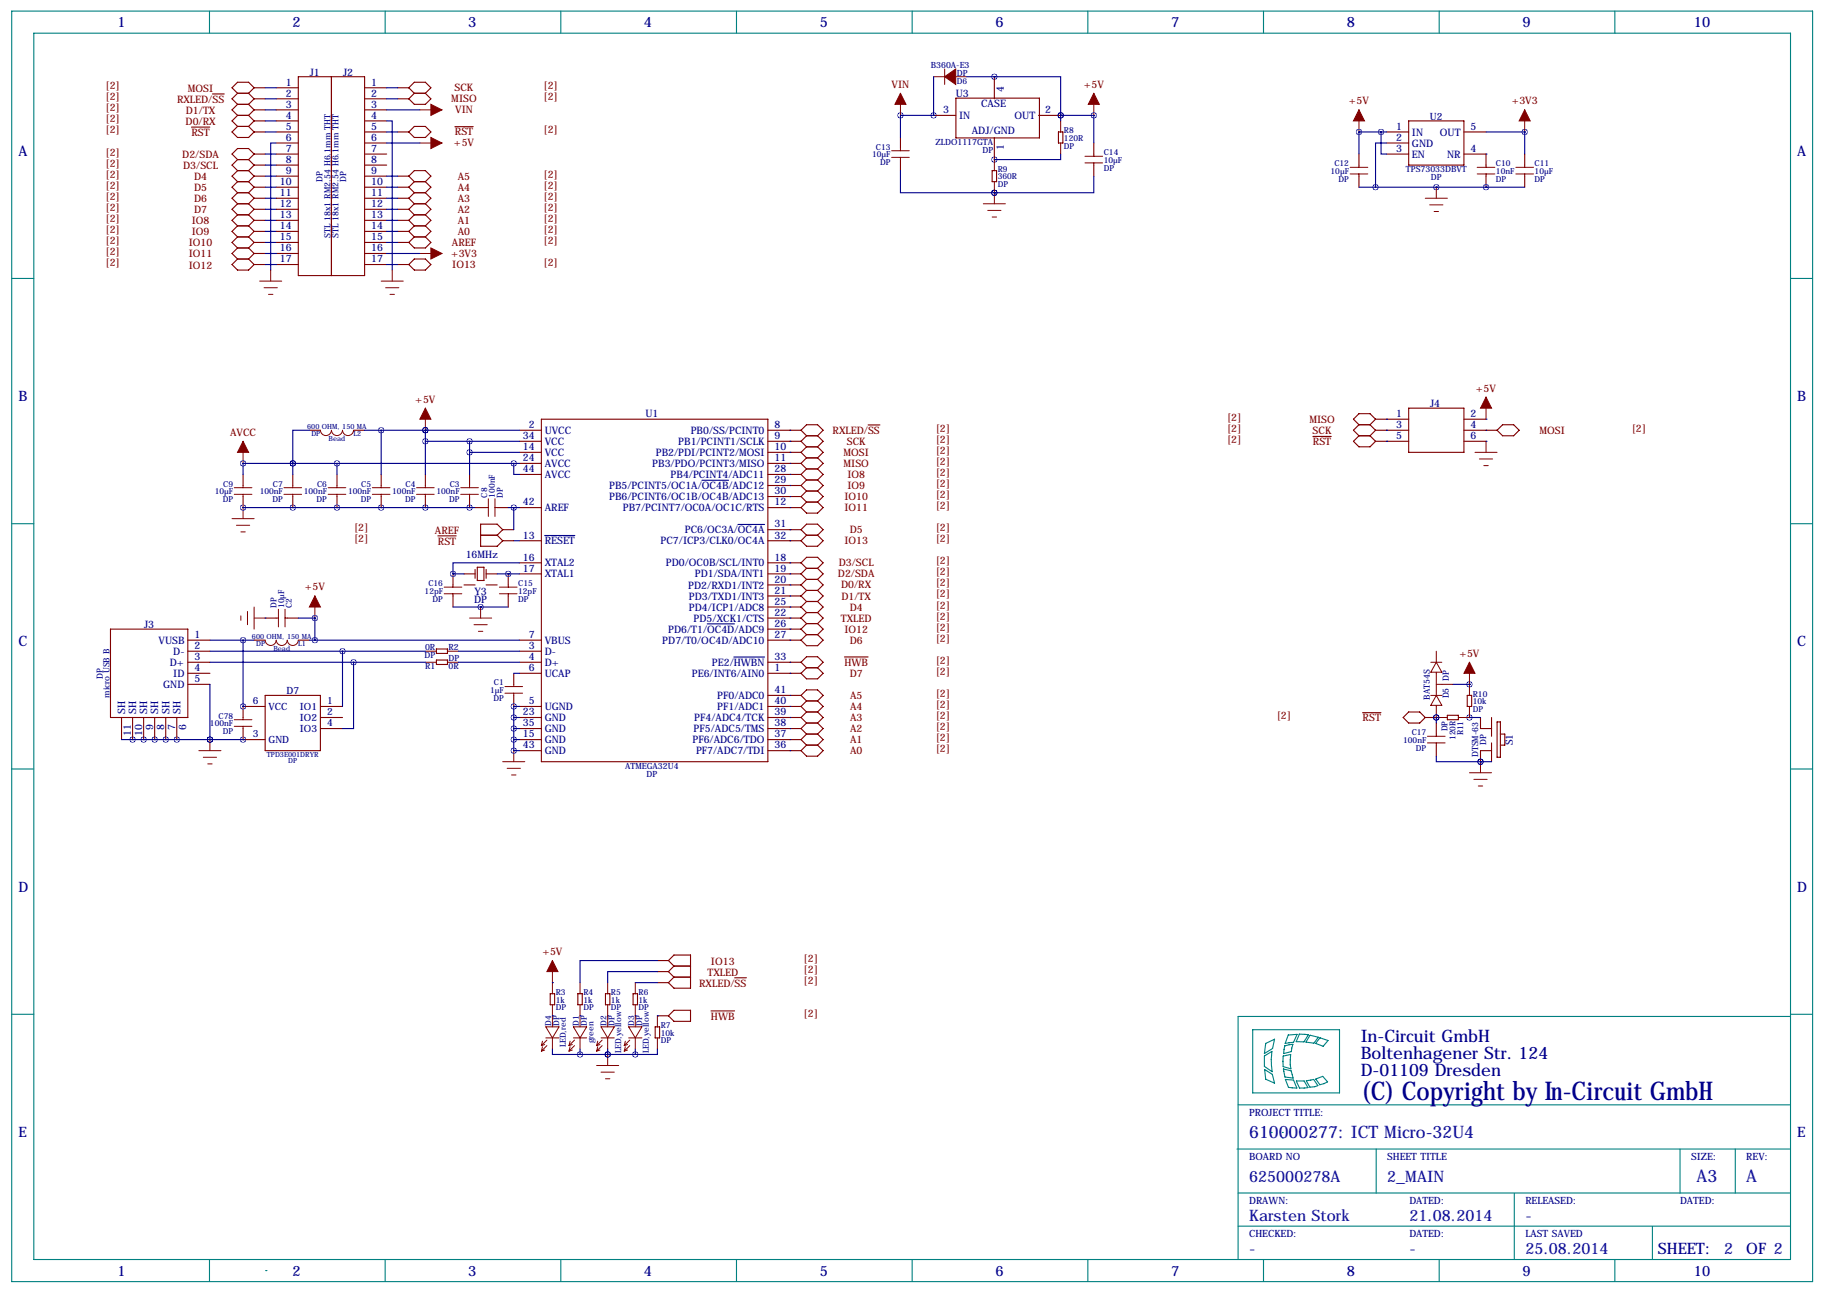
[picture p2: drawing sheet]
<svg xmlns="http://www.w3.org/2000/svg" width="419mm" height="297mm" viewBox="0 0 419 297" stroke-linecap="round" stroke-linejoin="round" font-family="sans-serif">
<g fill="none" stroke="#008080" stroke-width=".25">
<path d="M2.7 2.6h414v292.1h-414zM7.8 7.6h403.8v282h-403.8zM48.2 2.6v5M88.5 2.6v5M128.9 2.6v5M169.3 2.6v5M209.7 2.6v5M250.1 2.6v5M290.5 2.6v5M330.9 2.6v5M371.2 2.6v5M2.7 64h5.1"/>
<path d="M411.6 64h5.1M2.7 120.4h5.1M411.6 120.4h5.1M2.7 176.8h5.1M411.6 176.8h5.1M2.7 233.2h5.1M288 236.7h19.9v14.6h-19.9zM291 239.9l2-1-.4 2.2-1.9 1.1zM296.2 238l2-.2-.8 1.8-1.9 .3zM298.7 237.8l2.1 .1-1 1.6h-1.8zM301.2 238l1.9 .5-1 1.3-1.9-.2zM303.4 238.6l1.9 .6-1.1 1.3-1.7-.6z"/>
<path d="M411.6 233.7h-127v55.9M411.6 233.2h5.1M284.6 254h127M290.7 242.8l1.7-1.1-.1 1.9 .2 2.8-1.8-1.2zM290.7 245.9l1.8 1.1 .5 2-2-.9zM295 245.8h.1M295 242.8l1.7-.4-.1 2.4 .2 .9-1.8-.5zM295.1 245.8l1.7 .4 .5 1.7-1.9-.3zM295.4 240.4l1.8-.3-.3 1.7-1.8 .4zM295.5 248.2l1.9 .1 .7 1.9-1.9-.2zM298 248.5h1.8l.9 1.5-1.9 .2zM300.3 248.5l1.7-.3 1 1.4-1.9 .3z"/>
<path d="M302.5 248.1l1.6-.6 1.1 1.2-1.8 .7zM284.4 264.2h127.2M284.6 274.3h127M292.3 260.4h.1M294.8 260.4h.1M294.8 261.6h.1M316.4 264.2v10.1M348.1 274.3v15.3M386.2 264.2v10.1M398.9 264.2v10.1M48.2 289.6v5.1M61.1 292.1h.1"/>
<path d="M88.5 289.6v5.1M128.9 289.6v5.1M169.3 289.6v5.1M209.7 289.6v5.1M250.1 289.6v5.1M284.6 281.9h127M290.5 289.6v5.1M330.9 289.6v5.1M371.2 289.6v5.1M379.9 282v7.6"/>
</g>
<g fill="none" stroke="#800000" stroke-width=".25">
<path d="M68.6 17.6h15.2v45.8h-15.2zM76.2 17.6v45.8M228.6 17.6v5.1M44 29.2h4.2M48.8 21.6h2.8M54.6 26.5h2.5M54.6 39.2h2.5M54.6 21.4h2.5M54.6 21.4l-1.3 1.3 1.3 1.3M54.6 24h2.5M54.6 26.5l-1.3 1.3 1.3 1.3M54.6 24l-1.3 1.3 1.3 1.2"/>
<path d="M54.6 29.1h2.5M54.6 29.1l-1.3 1.2 1.3 1.3h2.5l1.3-1.3M54.6 36.7h2.5M54.6 36.7l-1.3 1.3 1.3 1.2M54.6 39.2l-1.3 1.3 1.3 1.3M57.1 21.4l1.3 1.3M57.1 26.5l1.3 1.3M57.1 24l1.3 1.3M57.1 29.1l1.3 1.2M57.1 36.7l1.3 1.3M57.1 39.2l1.3 1.3M58.4 20.2h2.6"/>
<path d="M58.4 22.7h2.6M58.4 25.3h2.6M58.4 27.8h2.6M58.4 30.3h2.6M58.4 35.4h2.6M58.4 38h2.6M58.4 22.7l-1.3 1.3M58.4 20.2l-1.3-1.3h-2.5l-1.3 1.3 1.3 1.2M58.4 20.2l-1.3 1.2M58.4 27.8l-1.3 1.3M58.4 25.3l-1.3 1.2M58.4 35.4l-1.3-1.3h-2.5l-1.3 1.3 1.3 1.3"/>
<path d="M58.4 38l-1.3 1.2M58.4 35.4l-1.3 1.3M63.5 20.2h5.1M63.5 22.7h5.1M63.5 25.3h5.1M63.5 27.8h5.1M63.5 30.3h5.1M63.5 32.9h5.1M63.5 35.4h5.1M63.5 38h5.1M83.8 20.2h5.1M83.8 22.7h5.1"/>
<path d="M83.8 25.3h5.1M83.8 27.8h5.1M83.8 30.3h5.1M83.8 32.9h5.1M83.8 35.4h5.1M83.8 38h5.1M91.4 20.2h2.6M91.4 22.7h2.6M91.4 30.3h2.6M94 20.2l1.2-1.3h2.6l1.3 1.3-1.3 1.2M94 30.3l1.2-1.2h2.6l1.3 1.2-1.3 1.3h-2.6zM94 20.2l1.2 1.2"/>
<path d="M95.2 21.4h2.6M95.2 21.4l-1.2 1.3M97.8 21.4l1.3 1.3-1.3 1.3h-2.6l-1.2-1.3M104.6 29.1h4.2M207 31.6v2.5M207 36.7v2.5M214.6 26.5h5.1M219.8 22.6h19.2v9.1h-19.2zM228.1 39.2h1v2.6h-1zM228.6 31.6v5.1M238.8 26.5h5M243.3 30.3h1v2.6h-1z"/>
<path d="M251.5 32.9v2.5M251.5 38v2.5M312.4 35.4v2.6M318.8 30.3h5M318.8 32.9h5M318.8 35.4h5M323.8 27.8h12.7v10.2h-12.7zM336.5 30.3h5.1M336.5 35.4h5.1v2.6M350.5 35.4v2.6M54.6 41.8h2.5M54.6 41.8l-1.3 1.2 1.3 1.3"/>
<path d="M54.6 44.3h2.5M54.6 46.8l-1.3 1.3 1.3 1.3M54.6 44.3l-1.3 1.3 1.3 1.2M54.6 46.8h2.5M54.6 49.4h2.5M54.6 51.9l-1.3 1.3 1.3 1.3M54.6 49.4l-1.3 1.3 1.3 1.2M54.6 51.9h2.5M54.6 54.5h2.5M54.6 57l-1.3 1.3 1.3 1.2M54.6 54.5l-1.3 1.2 1.3 1.3M54.6 57h2.5"/>
<path d="M54.6 59.5h2.5M54.6 59.5l-1.3 1.3 1.3 1.3h2.5l1.3-1.3M57.1 41.8l1.3 1.2M57.1 46.8l1.3 1.3M57.1 44.3l1.3 1.3M57.1 51.9l1.3 1.3M57.1 49.4l1.3 1.3M57.1 57l1.3 1.3M57.1 54.5l1.3 1.2M57.1 59.5l1.3 1.3M58.4 40.5h2.6M58.4 43h2.6"/>
<path d="M58.4 45.6h2.6M58.4 48.1h2.6M58.4 50.7h2.6M58.4 53.2h2.6M58.4 55.7h2.6M58.4 58.3h2.6M58.4 43l-1.3 1.3M58.4 40.5l-1.3 1.3M58.4 48.1l-1.3 1.3M58.4 45.6l-1.3 1.2M58.4 53.2l-1.3 1.3M58.4 50.7l-1.3 1.2"/>
<path d="M58.4 58.3l-1.3 1.2M58.4 55.7l-1.3 1.3M63.5 40.5h5.1M63.5 43h5.1M63.5 45.6h5.1M63.5 48.1h5.1M63.5 50.7h5.1M63.5 53.2h5.1M63.5 55.7h5.1M63.5 58.3h5.1M83.8 40.5h5.1M83.8 43h5.1"/>
<path d="M83.8 45.6h5.1M83.8 48.1h5.1M83.8 50.7h5.1M83.8 53.2h5.1M83.8 55.7h5.1M83.8 58.3h5.1M91.4 40.5h2.6M91.4 43h2.6M91.4 45.6h2.6M91.4 48.1h2.6M91.4 50.7h2.6M91.4 53.2h2.6"/>
<path d="M91.4 55.7h2.6M94 40.5l1.2-1.3h2.6l1.3 1.3-1.3 1.3M94 40.5l1.2 1.3M94 43l1.2 1.3M94 45.6l1.2 1.2M94 48.1l1.2 1.3M94 50.7l1.2 1.2M94 53.2l1.2 1.3M95.2 41.8h2.6M95.2 44.3h2.6M95.2 46.8h2.6M95.2 49.4h2.6"/>
<path d="M95.2 51.9h2.6M95.2 54.5h2.6M95.2 59.5h2.6l1.3 1.3-1.3 1.3h-2.6l-1.2-1.3zM95.2 44.3l-1.2 1.3M95.2 41.8l-1.2 1.2M95.2 46.8l-1.2 1.3M95.2 49.4l-1.2 1.3M95.2 51.9l-1.2 1.3M95.2 54.5l-1.2 1.2M97.8 54.5l1.3 1.2-1.3 1.3h-2.6l-1.2-1.3M97.8 44.3l1.3 1.3-1.3 1.2M97.8 41.8l1.3 1.2-1.3 1.3"/>
<path d="M97.8 46.8l1.3 1.3-1.3 1.3M97.8 49.4l1.3 1.3-1.3 1.2M97.8 51.9l1.3 1.3-1.3 1.3M312.4 40.5v2.5M341.6 40.5v2.5M350.5 40.5v2.5M58.4 60.8h2.6M63.5 60.8h5.1M83.8 60.8h5.1M91.4 60.8h2.6M71.1 98.9h2.6M81.3 98.9h2.5"/>
<path d="M119.4 98.9h5.1M124.5 96.4h52v78.7h-52zM176.5 98.9h7.6M184.1 98.9l1.3-1.3h2.6l1.2 1.3-1.2 1.3M184.1 98.9l1.3 1.3M199.6 97.7h2.7M312.4 97.6h2.6M312.4 97.6l-1.3 1.3 1.3 1.3M315 97.6l1.2 1.3M316.2 96.4h7.6M316.2 98.9h7.6M316.2 96.4l-1.2-1.3h-2.6l-1.3 1.3 1.3 1.2"/>
<path d="M316.2 96.4l-1.2 1.2M316.2 98.9l-1.2 1.3M323.8 93.8h12.7v10.2h-12.7zM336.5 96.4h5.1M336.5 98.9h7.7M345.4 97.6h2.6l1.2 1.3-1.2 1.3h-2.6l-1.2-1.3zM55.9 109.1v2.5M55.9 114.2v2.5M67.3 109.1v2.5M67.3 114.2v2.5M77.5 109.1v2.5M77.5 114.2v2.5"/>
<path d="M87.6 109.1v2.5M87.6 114.2v2.5M97.8 109.1v2.5M97.8 114.2v2.5M107.9 109.1v2.5M107.9 114.2v2.5M109.2 116.7h2.6M114.3 116.7h2.5M119.4 101.5h5.1M119.4 104h5.1M119.4 106.5h5.1M119.4 116.7h5.1"/>
<path d="M119.4 109.1h5.1M176.5 101.5h7.6M176.5 104h7.6M176.5 106.5h7.6M176.5 116.7h7.6M176.5 109.1h7.6M176.5 111.6h7.6M176.5 114.2h7.6M184.1 111.6l1.3 1.3M184.1 114.2l1.3 1.2M184.1 106.5l1.3 1.3M184.1 104l1.3 1.3"/>
<path d="M184.1 109.1l1.3 1.2M184.1 101.5l1.3 1.2M185.4 115.4l-1.3 1.3M185.4 115.4h2.6M185.4 112.9l-1.3 1.3M185.4 112.9h2.6M185.4 110.3l-1.3 1.3M185.4 110.3h2.6M185.4 107.8l-1.3 1.3M185.4 107.8h2.6M185.4 105.3l-1.3 1.2M185.4 105.3h2.6"/>
<path d="M185.4 102.7l-1.3 1.3M185.4 102.7h2.6M185.4 100.2l-1.3 1.3M185.4 100.2h2.6M188 110.3l1.2 1.3-1.2 1.3M188 115.4l1.2 1.3-1.2 1.3h-2.6l-1.3-1.3M188 107.8l1.2 1.3-1.2 1.2M188 112.9l1.2 1.3-1.2 1.2M188 105.3l1.2 1.2-1.2 1.3M188 102.7l1.2 1.3-1.2 1.3M188 100.2l1.2 1.3-1.2 1.2M301.8 100.3h4.2"/>
<path d="M312.4 100.2l-1.3 1.3 1.3 1.2h2.6l1.2-1.2M312.4 100.2h2.6M315 100.2l1.2 1.3M316.2 101.5h7.6M336.5 101.5h5.1M100.7 123.2h4.2M104.1 131.9v2.6M104.1 137v2.6M106.7 131.9h2.5M106.7 134.5h2.5M109.2 130.9v2.1M109.7 130.4h1.6v3.1h-1.6z"/>
<path d="M110.5 123h3.8M111.8 131.9h2.5M111.8 134.5h2.5M111.8 130.9v2.1M114.3 123l1.3 1.3M115.6 124.3h2.5M115.6 121.8h2.5M115.6 121.8l-1.3-1.3h-3.8v5.1h3.8l1.3-1.3M115.6 121.8l-1.3 1.2M116.8 131.9v2.6M116.8 137v2.6M119.4 124.3h5.1"/>
<path d="M119.4 129.4h5.1M119.4 131.9h5.1M176.5 124.3h7.6M176.5 129.4h7.6M176.5 131.9h7.6M176.5 134.5h7.6M176.5 137h7.6M176.5 139.6h7.6M176.5 121.8h7.6M184.1 121.8l1.3-1.3h2.6l1.2 1.3-1.2 1.2M184.1 129.4l1.3-1.3h2.6l1.2 1.3-1.2 1.3M184.1 121.8l1.3 1.2"/>
<path d="M184.1 129.4l1.3 1.3M184.1 131.9l1.3 1.3M184.1 134.5l1.3 1.2M184.1 137l1.3 1.3M184.1 139.6l1.3 1.2M185.4 123h2.6M185.4 123l-1.3 1.3M185.4 133.2l-1.3 1.3M185.4 130.7h2.6M185.4 130.7l-1.3 1.2M185.4 133.2h2.6M185.4 138.3l-1.3 1.3"/>
<path d="M185.4 135.7h2.6M185.4 135.7l-1.3 1.3M185.4 138.3h2.6M188 123l1.2 1.3-1.2 1.3h-2.6l-1.3-1.3M188 133.2l1.2 1.3-1.2 1.2M188 130.7l1.2 1.2-1.2 1.3M188 135.7l1.2 1.3-1.2 1.3M188 138.3l1.2 1.3-1.2 1.2M25.4 144.6h17.8v20.4h-17.8zM43.2 154.8h5.1M43.2 149.7h5.1M43.2 152.3h5.1"/>
<path d="M43.2 147.2h5.1M43.2 157.3h5.1M58.4 147.2h2.6M61 142.1h2.5M61 159.9h12.7v12.7h-12.7zM66 142.1h2.6M68.6 147.2h2.5M100.3 149.2h2.6v1h-2.6zM100.3 151.8h2.6v1h-2.6zM118.1 154.8v2.5M118.1 159.9v2.5M119.4 154.8h5.1"/>
<path d="M119.4 149.7h5.1M119.4 152.3h5.1M119.4 147.2h5.1M176.5 154.8h7.6M176.5 152.3h7.6M176.5 147.2h7.6M176.5 142.1h7.6M176.5 144.6h7.6M176.5 159.9h7.6M184.1 142.1l1.3 1.3M184.1 144.6l1.3 1.3M184.1 152.3l1.3-1.3h2.6l1.2 1.3-1.2 1.2"/>
<path d="M184.1 152.3l1.3 1.2M184.1 159.9l1.3-1.3h2.6l1.2 1.3-1.2 1.2M184.1 159.9l1.3 1.2M185.4 140.8l-1.3 1.3M185.4 143.4l-1.3 1.2M185.4 140.8h2.6M185.4 145.9l-1.3 1.3M185.4 143.4h2.6M185.4 145.9h2.6M185.4 153.5h2.6M185.4 153.5l-1.3 1.3M188 140.8l1.2 1.3-1.2 1.3"/>
<path d="M188 143.4l1.2 1.2-1.2 1.3M188 145.9l1.2 1.3-1.2 1.2h-2.6l-1.3-1.2M188 153.5l1.2 1.3-1.2 1.3h-2.6l-1.3-1.3M194.1 151h5.5M337.3 159.9h1v2.5h-1zM27.9 165v5M30.5 165v5M33 165v5M35.6 165v5M38.1 165v5M40.6 165v5M55.9 167.5v2.5h5.1"/>
<path d="M61 162.4h-5.1v2.6M73.7 162.4h5M73.7 165h5M73.7 167.5h5M119.4 162.4h5.1M119.4 170h5.1M119.4 165h5.1M119.4 167.5h5.1M119.4 172.6h5.1M176.5 162.4h7.6M176.5 170h7.6M176.5 165h7.6"/>
<path d="M176.5 167.5h7.6M176.5 172.6h7.6M184.1 162.4l1.3 1.3M184.1 165l1.3 1.2M184.1 167.5l1.3 1.3M184.1 170l1.3 1.3M185.4 171.3h2.6M185.4 168.8h2.6M185.4 163.7l-1.3 1.3M185.4 161.1h2.6M185.4 161.1l-1.3 1.3M185.4 166.2l-1.3 1.3"/>
<path d="M185.4 163.7h2.6M185.4 168.8l-1.3 1.2M185.4 166.2h2.6M185.4 171.3l-1.3 1.3M188 163.7l1.2 1.3-1.2 1.2M188 161.1l1.2 1.3-1.2 1.3M188 166.2l1.2 1.3-1.2 1.3M188 168.8l1.2 1.2-1.2 1.3M188 171.3l1.2 1.3-1.2 1.2h-2.6l-1.3-1.2M313.3 163.8h4.2M323.8 163.7h2.6l1.3 1.3-1.3 1.2h-2.6l-1.2-1.2zM327.7 165h2.5"/>
<path d="M330.2 166.2v2.6M330.2 171.3v2.5M332.7 164.5h2.6v1h-2.6zM340.4 165v2.5h2.5M342.9 172.6h-2.5v2.5M342.9 165v4.3M342.9 170.8v4.3M344.2 166h.7v8.1h-.7zM344.9 168.8h1v2.5h-1M126.5 228.5h1v2.5h-1zM132.8 228.5h1.1v2.5h-1.1zM139.2 228.5h1v2.5h-1z"/>
<path d="M145.5 228.5h1.1v2.5h-1.1zM150.6 236.1h1v2.5h-1zM151.1 233.5h2.6M151.1 225.9h2.6M151.1 223.4h2.6M151.1 220.8h2.6M153.7 220.8l1.2-1.2h3.8v7.6h-3.8l-1.2-1.3M153.7 223.4l1.2 1.2M153.7 220.8l1.2 1.3M154.9 232.3h3.8v2.5h-3.8l-1.2-1.3zM154.9 224.6l-1.2 1.3M154.9 224.6h3.8"/>
<path d="M154.9 222.1l-1.2 1.3M154.9 222.1h3.8M163.5 232.4h5.4M168.9 224.8h2.7"/>
</g>
<g fill="none" stroke="#000080" stroke-width=".25">
<path d="M214.6 17.6v8.9M222.2 17.6h6.4M228.6 17.6h.1M228.6 17.6h15.2v8.9M61 20.2h2.5M61 22.7h2.5M61 25.3h2.5M61 27.8h2.5M61 30.3h2.5M61 35.4h2.5M61 38h2.5M63.5 32.9h-1.3v29.2"/>
<path d="M88.9 27.8h1.3v34.3M88.9 20.2h2.5M88.9 22.7h2.5M88.9 25.3h7.6M88.9 30.3h2.5M88.9 32.9h7.6M207 26.5h.1M207 39.2v5.1h21.6M207 26.5v5.1M207 26.5h7.6M214.6 26.5h.1M228.6 36.7h.1"/>
<path d="M243.8 35.4v1.3h-15.2M243.8 26.5h.1M243.8 26.5v1.3M243.8 26.5h7.7M251.5 26.5h.1M251.5 26.5v6.4M312.4 30.3h.1M312.4 30.3h6.4M312.4 30.3v5.1M317.5 30.3v5.1h1.3M318.8 32.9h-2.6v10.1M341.6 35.4h.1"/>
<path d="M341.6 30.3h8.9M350.5 30.3h.1M350.5 30.3v5.1M61 40.5h2.5M61 43h2.5M61 45.6h2.5M61 48.1h2.5M61 50.7h2.5M61 53.2h2.5M61 55.7h2.5M61 58.3h2.5M88.9 40.5h2.5"/>
<path d="M88.9 43h2.5M88.9 45.6h2.5M88.9 48.1h2.5M88.9 50.7h2.5M88.9 53.2h2.5M88.9 55.7h2.5M88.9 58.3h7.6M228.6 44.3h.1M251.5 40.5v3.8h-22.9M312.4 43h38.1M330.2 43h.1M341.6 43h.1"/>
<path d="M61 60.8h2.5M88.9 60.8h2.5M71.1 98.9h-3.8v7.6M83.8 98.9h35.6M87.6 98.9v10.2M97.8 98.9h.1M97.8 98.9v10.2M181.6 98.9h.1M318.8 96.4h.1M318.8 98.9h.1M341.6 96.4h.1M341.6 98.9h.1"/>
<path d="M55.9 116.7h.1M55.9 106.5h.1M55.9 106.5v2.6M55.9 106.5h63.5M55.9 116.7h53.3M67.3 116.7h.1M67.3 106.5h.1M67.3 106.5v2.6M77.5 116.7h.1M77.5 106.5v2.6M87.6 116.7h.1M97.8 116.7h.1"/>
<path d="M97.8 101.5h21.6M107.9 116.7h.1M107.9 104h11.5M107.9 101.5v7.6M116.8 116.7h2.6M118.1 106.5v2.6h1.3M118.1 116.7v5.1M161.4 110.4h6.1M181.6 116.7h.1M181.6 114.2h.1M181.6 111.6h.1M181.6 109.1h.1"/>
<path d="M181.6 106.5h.1M181.6 104h.1M181.6 101.5h.1M318.8 101.5h.1M341.6 101.5h.1M104.1 131.9h.1M104.1 131.9h2.6M104.1 139.6h12.7M110.5 139.6h.1M114.3 131.9h5.1M116.8 131.9h.1M118.1 124.3h1.3"/>
<path d="M119.4 129.4h-15.3v2.5M125.2 123.1h6.9M169.7 120.6h6.1M181.6 124.3h.1M181.6 121.8h.1M181.6 129.4h.1M181.6 131.9h.1M181.6 134.5h.1M181.6 137h.1M181.6 139.6h.1M48.3 152.3h49.5M48.3 149.7h49.5"/>
<path d="M48.3 147.2h10.1M48.3 157.3v12.7M55.9 147.2v15.2M61 142.1h.1M68.6 142.1h3.8M71.1 147.2h48.3M72.4 142.1h.1M72.4 142.1v5.1M78.7 149.7v12.7M81.3 152.3v15.2h-2.6M105.4 152.3h14M105.4 149.7h14"/>
<path d="M118.1 154.8h1.3M162.6 143.4h6.2M168.7 151.1h7.1M181.6 142.1h.1M181.6 144.6h.1M181.6 147.2h.1M181.6 152.3h.1M181.6 154.8h.1M181.6 159.9h.1M334 157.3h3.8M337.8 157.3h.1M27.9 170h28"/>
<path d="M30.5 170h.1M33 170h.1M35.6 170h.1M38.1 170h.1M40.6 170h.1M48.3 170h.1M55.9 170h.1M55.9 162.4h.1M118.1 172.6h.1M118.1 162.4h.1M118.1 162.4h1.3M118.1 165h1.3"/>
<path d="M118.1 162.4v10.2M118.1 167.5h1.3M118.1 170h1.3M118.1 172.6h1.3M181.6 162.4h.1M181.6 165h.1M181.6 167.5h.1M181.6 170h.1M181.6 172.6h.1M330.2 165h.1M330.2 173.8v1.3h10.2M330.2 165v1.2"/>
<path d="M337.8 165h.1M337.8 165h2.6M340.4 175.1h.1M340.4 175.1h2.5M127 233.5h.1M127 225.9h.1M133.3 233.5h.1M139.7 233.5h.1M146 233.5h.1M146 225.9h5.1M151.1 233.5h.1M151.1 223.4h-11.4v2.5"/>
<path d="M151.1 220.8h-17.8v5.1M127 241.2v1.2h6.3M133.3 241.2v1.2M133.3 242.4h12.7M139.7 242.4h.1M139.7 241.2v1.2M146 241.2v1.2M151.1 241.2v1.2h-5.1"/>
</g>
<g fill="none" stroke="#800000" stroke-width=".23">
<path d="M214.6 17.6h2.6M217.2 15.9v3.5M219.7 17.6h2.5M96.5 25.3h5.1M96.5 32.9h5.1M205 34.7h4M205 36.2h4M207 21.4v5.1M207 34.1v.6M207 36.2v.5M228.6 36.7v2.5M243.8 27.8v2.5"/>
<path d="M243.8 32.9v2.5M249.4 35.9h4.1M249.4 37.5h4.1M251.5 21.4v5.1M251.5 35.4v.5M251.5 37.5v.5M310.4 38.5h4.1M310.4 40h4.1M312.4 25.3v5M312.4 38v.5M312.4 40v.5M339.6 38.5h4.1"/>
<path d="M339.6 40h4.1M341.6 38v.5M341.6 40v.5M348.5 38.5h4.1M348.5 40h4.1M350.5 25.3v5M350.5 38v.5M350.5 40v.5M96.5 58.3h5.1M226.1 46.8h5M227.1 48.4h3M228.1 49.9h1"/>
<path d="M228.6 41.8v5M327.7 45.6h5M328.7 47.1h3M329.7 48.6h1M330.2 43v2.6M59.7 64.6h5.1M60.7 66.2h3.1M61.7 67.7h1M62.2 62.1v2.5M87.6 64.6h5.1M88.6 66.2h3.1M89.7 67.7h1"/>
<path d="M90.2 62.1v2.5M73.7 98.9a1.27 1.27 0 0 0 1.2 1.2 1.27 1.27 0 0 0 1.3-1.2 1.27 1.27 0 0 0 1.3 1.2 1.27 1.27 0 0 0 1.2-1.2 1.27 1.27 0 0 0 1.3 1.2 1.27 1.27 0 0 0 1.3-1.2M97.8 93.8v5.1M341.6 91.3v5.1M53.3 119.2h5.1M53.8 112.1h4.1M53.8 113.7h4.1M55.9 101.5v5M55.9 111.6v.5M55.9 113.7v.5M55.9 116.7v2.5M65.3 112.1h4"/>
<path d="M65.3 113.7h4M67.3 111.6v.5M67.3 113.7v.5M75.4 112.1h4.1M75.4 113.7h4.1M77.5 111.6v.5M77.5 113.7v.5M85.6 112.1h4.1M85.6 113.7h4.1M87.6 111.6v.5M87.6 113.7v.5M95.8 112.1h4"/>
<path d="M95.8 113.7h4M97.8 111.6v.5M97.8 113.7v.5M105.9 112.1h4.1M105.9 113.7h4.1M107.9 111.6v.5M107.9 113.7v.5M111.8 116.7h.5M112.3 114.7v4M113.8 116.7h.5M113.8 114.7v4M339.1 104h5.1"/>
<path d="M340.1 105.5h3.1M341.1 107h1M341.6 101.5v2.5M54.4 120.8h3M55.4 122.3h1M58.4 139.6v5M72.4 137v5.1M102.1 135h4.1M102.1 136.5h4.1M104.1 134.5v.5M104.1 136.5v.5M110.5 139.6v2.5"/>
<path d="M114.8 135h4.1M114.8 136.5h4.1M116.8 134.5v.5M116.8 136.5v.5M55.4 141.6v1M56.9 140.6v3M58.4 142.1h2.6M61 147.2a1.27 1.27 0 0 0 1.2 1.2 1.27 1.27 0 0 0 1.3-1.2 1.27 1.27 0 0 0 1.3 1.2 1.27 1.27 0 0 0 1.2-1.2 1.27 1.27 0 0 0 1.3 1.2 1.27 1.27 0 0 0 1.3-1.2M63.5 142.1h.5M64 140.1v4M65.5 142.1h.5M65.5 140.1v4"/>
<path d="M97.8 152.3h2.5M97.8 149.7h2.5M102.9 152.3h2.5M102.9 149.7h2.5M107.9 142.1h5.1M109 143.6h3M110 145.1h1M116.1 157.8h4M116.1 159.4h4M118.1 157.3v.5M118.1 159.4v.5M328.9 152.3h2.6"/>
<path d="M328.9 159.9h2.6M330.2 152.3l1.3 2.2h-2.6zM330.2 159.9l1.3 2.3h-2.6zM330.2 149.7v2.6M330.2 154.5v5.4M330.2 157.3h3.8M337.8 152.3v7.6M45.7 172.6h5.1M46.7 174.1h3.1M47.8 175.6h1M48.3 170v2.6M53.8 165.5h4.1"/>
<path d="M53.8 167h4.1M55.9 165v.5M55.9 167v.5M115.6 175.1h5M116.6 176.6h3M117.6 178.2h1M118.1 172.6v2.5M328.2 169.3h4M328.2 170.8h4M330.2 162.2v2.8h2.5M330.2 168.8v.5M330.2 170.8v.5"/>
<path d="M337.8 162.4v2.6h-2.5M337.8 177.7h5.1M338.8 179.2h3.1M340.4 175.1v2.6M339.9 180.7h1M124.7 239.4l-.2 1M125.5 236.1h3l-1.5 2.5zM125.5 238.6h3M125.7 239.1l-1.2 1.3M127 220.8v7.7M127 231v5.1M127 238.6v2.6"/>
<path d="M131.1 239.4l-.3 1M131.8 236.1h3.1l-1.6 2.5zM131.8 238.6h3.1M132.1 239.1l-1.3 1.3M133.3 225.9v2.6M133.3 231v5.1M133.3 238.6v2.6M137.4 239.4l-.2 1M138.2 236.1h3l-1.5 2.5zM138.2 238.6h3M138.4 239.1l-1.2 1.3M139.7 225.9v2.6"/>
<path d="M139.7 231v5.1M139.7 238.6v2.6M143.8 239.4l-.3 1M144.5 236.1h3.1l-1.6 2.5zM144.5 238.6h3.1M144.8 239.1l-1.3 1.3M146 225.9v2.6M146 231v5.1M146 238.6v2.6M151.1 233.5v2.6M151.1 238.6v2.6M124.7 240.7l-.2 1"/>
<path d="M125.2 240.1l-.7 .3M125.2 241.4l-.7 .3M125.7 240.4l-1.2 1.3M131.1 240.7l-.3 1M131.6 240.1l-.8 .3M131.6 241.4l-.8 .3M132.1 240.4l-1.3 1.3M137.2 245h5M137.4 240.7l-.2 1M137.9 240.1l-.7 .3M137.9 241.4l-.7 .3M138.2 246.5h3"/>
<path d="M138.4 240.4l-1.2 1.3M139.2 248h1M139.7 242.4v2.6M143.8 240.7l-.3 1M144.3 240.1l-.8 .3M144.3 241.4l-.8 .3M144.8 240.4l-1.3 1.3"/>
</g>
<g fill="#800000" stroke="#800000" stroke-width=".23">
<path d="M217.2 17.6l2.5-1.7v3.5z"/>
<path d="M99.1 24l2.5 1.3-2.5 1.2z"/>
<path d="M99.1 31.6l2.5 1.3-2.5 1.2z"/>
<path d="M99.1 57l2.5 1.3-2.5 1.2z"/>
<path d="M97.8 93.8l1.3 2.6h-2.6z"/>
<path d="M72.4 137l1.3 2.6h-2.6z"/>
<path d="M341.6 91.3l1.3 2.5h-2.5z"/>
<path d="M127 220.8l1.3 2.6h-2.6z"/>
<path d="M312.4 25.3l1.3 2.5h-2.6z"/>
<path d="M350.5 25.3l1.3 2.5h-2.6z"/>
<path d="M207 21.4l1.3 2.6h-2.6z"/>
<path d="M251.5 21.4l1.2 2.6h-2.5z"/>
<path d="M337.8 152.3l1.3 2.5h-2.6z"/>
<path d="M55.9 101.5l1.2 2.5h-2.5z"/>
</g>
<path d="M118.1 165a.05 .05 0 0 0 .1 0 .05 .05 0 0 0-.1 0zM118.1 167.5a.05 .05 0 0 0 .1 0 .05 .05 0 0 0-.1 0zM118.1 170a.05 .05 0 0 0 .1 0 .05 .05 0 0 0-.1 0zM118.1 172.6a.05 .05 0 0 0 .1 0 .05 .05 0 0 0-.1 0zM55.8 170a.05 .05 0 0 0 .1 0 .05 .05 0 0 0-.1 0zM55.8 162.4a.05 .05 0 0 0 .1 0 .05 .05 0 0 0-.1 0zM55.8 147.2a.05 .05 0 0 0 .1 0 .05 .05 0 0 0-.1 0zM30.4 170a.05 .05 0 0 0 .1 0 .05 .05 0 0 0-.1 0zM33 170a.05 .05 0 0 0 .1 0 .05 .05 0 0 0-.1 0zM35.5 170a.05 .05 0 0 0 .1 0 .05 .05 0 0 0-.1 0zM40.6 170a.05 .05 0 0 0 .1 0 .05 .05 0 0 0-.1 0zM48.2 170a.05 .05 0 0 0 .1 0 .05 .05 0 0 0-.1 0zM118.1 162.4a.05 .05 0 0 0 .1 0 .05 .05 0 0 0-.1 0zM107.9 116.7a.05 .05 0 0 0 .1 0 .05 .05 0 0 0-.1 0zM97.7 116.7a.05 .05 0 0 0 .1 0 .05 .05 0 0 0-.1 0zM87.6 116.7a.05 .05 0 0 0 .1 0 .05 .05 0 0 0-.1 0zM77.4 116.7a.05 .05 0 0 0 .1 0 .05 .05 0 0 0-.1 0zM67.3 116.7a.05 .05 0 0 0 .1 0 .05 .05 0 0 0-.1 0zM55.8 116.7a.05 .05 0 0 0 .1 0 .05 .05 0 0 0-.1 0zM77.4 106.5a.05 .05 0 0 0 .1 0 .05 .05 0 0 0-.1 0zM67.3 106.5a.05 .05 0 0 0 .1 0 .05 .05 0 0 0-.1 0zM87.6 98.9a.05 .05 0 0 0 .1 0 .05 .05 0 0 0-.1 0zM67.3 106.5a.05 .05 0 0 0 .1 0 .05 .05 0 0 0-.1 0zM118.1 106.5a.05 .05 0 0 0 .1 0 .05 .05 0 0 0-.1 0zM118.1 116.7a.05 .05 0 0 0 .1 0 .05 .05 0 0 0-.1 0zM107.9 104a.05 .05 0 0 0 .1 0 .05 .05 0 0 0-.1 0zM107.9 101.5a.05 .05 0 0 0 .1 0 .05 .05 0 0 0-.1 0zM97.7 101.5a.05 .05 0 0 0 .1 0 .05 .05 0 0 0-.1 0zM97.7 98.9a.05 .05 0 0 0 .1 0 .05 .05 0 0 0-.1 0zM97.7 98.9a.05 .05 0 0 0 .1 0 .05 .05 0 0 0-.1 0zM48.2 170a.05 .05 0 0 0 .1 0 .05 .05 0 0 0-.1 0zM72.3 147.2a.05 .05 0 0 0 .1 0 .05 .05 0 0 0-.1 0zM72.3 142.1a.05 .05 0 0 0 .1 0 .05 .05 0 0 0-.1 0zM104.1 131.9a.05 .05 0 0 0 .1 0 .05 .05 0 0 0-.1 0zM116.8 131.9a.05 .05 0 0 0 .1 0 .05 .05 0 0 0-.1 0zM110.4 139.6a.05 .05 0 0 0 .1 0 .05 .05 0 0 0-.1 0zM133.3 242.4a.05 .05 0 0 0 .1 0 .05 .05 0 0 0-.1 0zM146 242.4a.05 .05 0 0 0 .1 0 .05 .05 0 0 0-.1 0zM312.4 30.3a.05 .05 0 0 0 .1 0 .05 .05 0 0 0-.1 0zM350.5 30.3a.05 .05 0 0 0 .1 0 .05 .05 0 0 0-.1 0zM341.6 43a.05 .05 0 0 0 .1 0 .05 .05 0 0 0-.1 0zM316.2 43a.05 .05 0 0 0 .1 0 .05 .05 0 0 0-.1 0zM243.8 26.5a.05 .05 0 0 0 .1 0 .05 .05 0 0 0-.1 0zM207 26.5a.05 .05 0 0 0 .1 0 .05 .05 0 0 0-.1 0zM243.8 26.5a.05 .05 0 0 0 .1 0 .05 .05 0 0 0-.1 0zM251.4 26.5a.05 .05 0 0 0 .1 0 .05 .05 0 0 0-.1 0zM340.3 175.1a.05 .05 0 0 0 .1 0 .05 .05 0 0 0-.1 0zM337.8 165a.05 .05 0 0 0 .1 0 .05 .05 0 0 0-.1 0zM340.3 175.1a.05 .05 0 0 0 .1 0 .05 .05 0 0 0-.1 0zM337.8 157.3a.05 .05 0 0 0 .1 0 .05 .05 0 0 0-.1 0zM214.6 26.5a.05 .05 0 0 0 .1 0 .05 .05 0 0 0-.1 0zM78.7 149.7a.05 .05 0 0 0 .1 0 .05 .05 0 0 0-.1 0zM81.2 152.3a.05 .05 0 0 0 .1 0 .05 .05 0 0 0-.1 0zM55.8 106.5a.05 .05 0 0 0 .1 0 .05 .05 0 0 0-.1 0z" fill="#000080" stroke="#000080" stroke-width="1.3"/>
<text font-size="5.9" fill="#000080" x="313.1" y="253">(C) Copyright by In-Circuit GmbH</text>
<g font-size="4" fill="#000080">
<text x="312.8" y="239.7">In-Circuit GmbH</text>
<text x="312.8" y="243.5">Boltenhagener Str. 124</text>
<text x="312.8" y="247.3">D-01109 Dresden</text>
</g>
<g font-size="4" fill="#00f">
<text x="287.2" y="261.6">610000277: ICT Micro-32U4</text>
<text x="390" y="271.8">A3</text>
<text x="401.5" y="271.8">A</text>
</g>
<g font-size="3.6" fill="#00f">
<text x="287.2" y="271.8">625000278A</text>
<text x="318.9" y="271.8">2_MAIN</text>
<text x="287.2" y="280.7">Karsten Stork</text>
<text x="324" y="280.7">21.08.2014</text>
<text x="350.7" y="280.7">-</text>
<text x="287.2" y="288.3">-</text>
<text x="324" y="288.3">-</text>
<text x="350.7" y="288.3">25.08.2014</text>
<text x="396.4" y="288.3">2</text>
</g>
<g font-size="3.6" fill="#000080">
<text x="381.2" y="288.3">SHEET:</text>
<text x="401.5" y="288.3">OF 2</text>
</g>
<g font-size="3.3" fill="#000080">
<text x="27" y="6.2">1</text>
<text x="67.3" y="6.2">2</text>
<text x="107.7" y="6.2">3</text>
<text x="148.1" y="6.2">4</text>
<text x="188.4" y="6.2">5</text>
<text x="228.8" y="6.2">6</text>
<text x="269.2" y="6.2">7</text>
<text x="309.6" y="6.2">8</text>
<text x="350" y="6.2">9</text>
<text x="389.4" y="6.2">10</text>
<text x="4.2" y="35.8">A</text>
<text x="413.2" y="35.8">A</text>
<text x="4.2" y="92.2">B</text>
<text x="413.2" y="92.2">B</text>
<text x="4.2" y="148.6">C</text>
<text x="413.2" y="148.6">C</text>
<text x="4.2" y="205">D</text>
<text x="413.2" y="205">D</text>
<text x="4.2" y="261.4">E</text>
<text x="413.2" y="261.4">E</text>
<text x="27" y="293.3">1</text>
<text x="67.3" y="293.3">2</text>
<text x="107.7" y="293.3">3</text>
<text x="148.1" y="293.3">4</text>
<text x="188.4" y="293.3">5</text>
<text x="228.8" y="293.3">6</text>
<text x="269.2" y="293.3">7</text>
<text x="309.6" y="293.3">8</text>
<text x="350" y="293.3">9</text>
<text x="389.4" y="293.3">10</text>
</g>
<g font-size="2.4" fill="#000080">
<text x="71.2" y="17.4">J1</text>
<text x="78.9" y="17.4">J2</text>
<text x="65.7" y="19.7">1</text>
<text x="65.7" y="22.2">2</text>
<text x="85.3" y="19.7">1</text>
<text x="85.3" y="22.2">2</text>
<text x="219.7" y="22.2">U3</text>
<text x="230.8" y="21.2" transform="rotate(-90 230.8 21.2)">4</text>
<text x="65.7" y="24.8">3</text>
<text x="65.7" y="27.3">4</text>
<text x="65.7" y="29.8">5</text>
<text x="85.3" y="24.8">3</text>
<text x="85.3" y="27.3">4</text>
<text x="85.3" y="29.8">5</text>
<text x="216.8" y="26">3</text>
<text x="220.5" y="27.4">IN</text>
<text x="225.6" y="24.6">CASE</text>
<text x="233.2" y="27.4">OUT</text>
<text x="240.3" y="26">2</text>
<text x="321" y="29.8">1</text>
<text x="338.1" y="29.8">5</text>
<text x="65.7" y="32.4">6</text>
<text x="65.7" y="34.9">7</text>
<text x="85.3" y="32.4">6</text>
<text x="85.3" y="34.9">7</text>
<text x="223.4" y="30.8">ADJ/GND</text>
<text x="230.8" y="34.5" transform="rotate(-90 230.8 34.5)">1</text>
<text x="321" y="32.4">2</text>
<text x="321" y="34.9">3</text>
<text x="324.6" y="31.2">IN</text>
<text x="324.6" y="33.7">GND</text>
<text x="331" y="31.2">OUT</text>
<text x="338.1" y="34.9">4</text>
<text x="65.7" y="37.5">8</text>
<text x="65.7" y="40">9</text>
<text x="85.3" y="37.5">8</text>
<text x="85.3" y="40">9</text>
<text x="324.6" y="36.2">EN</text>
<text x="332.7" y="36.2">NR</text>
<text x="64.3" y="42.5">10</text>
<text x="64.3" y="45.1">11</text>
<text x="64.3" y="47.6">12</text>
<text x="85.3" y="42.5">10</text>
<text x="85.3" y="45.1">11</text>
<text x="85.3" y="47.6">12</text>
<text x="64.3" y="50.2">13</text>
<text x="64.3" y="52.7">14</text>
<text x="85.3" y="50.2">13</text>
<text x="85.3" y="52.7">14</text>
<text x="64.3" y="55.2">15</text>
<text x="64.3" y="57.8">16</text>
<text x="85.3" y="55.2">15</text>
<text x="85.3" y="57.8">16</text>
<text x="64.3" y="60.3">17</text>
<text x="85.3" y="60.3">17</text>
<text x="148.4" y="95.9">U1</text>
<text x="321" y="95.9">1</text>
<text x="328.8" y="93.6">J4</text>
<text x="338.1" y="95.9">2</text>
<text x="120.2" y="101">34</text>
<text x="121.6" y="98.4">2</text>
<text x="125.2" y="99.7">UVCC</text>
<text x="158.8" y="99.7">PB0/SS/PCINT0</text>
<text x="178.1" y="98.4">8</text>
<text x="178.1" y="101">9</text>
<text x="321" y="98.4">3</text>
<text x="321" y="101">5</text>
<text x="338.1" y="98.4">4</text>
<text x="338.1" y="101">6</text>
<text x="120.2" y="103.5">14</text>
<text x="120.2" y="106">24</text>
<text x="125.2" y="104.8">VCC</text>
<text x="125.2" y="107.4">AVCC</text>
<text x="125.2" y="102.3">VCC</text>
<text x="150" y="107.4">PB3/PDO/PCINT3/MISO</text>
<text x="150.8" y="104.8">PB2/PDI/PCINT2/MOSI</text>
<text x="155.9" y="102.3">PB1/PCINT1/SCLK</text>
<text x="178.1" y="103.5">10</text>
<text x="178.1" y="106">11</text>
<text x="120.2" y="108.6">44</text>
<text x="125.2" y="109.9">AVCC</text>
<text x="140" y="112.4">PB5/PCINT5/OC1A/OC4B/ADC12</text>
<text x="154.2" y="109.9">PB4/PCINT4/ADC11</text>
<text x="178.1" y="108.6">28</text>
<text x="178.1" y="111.1">29</text>
<text x="178.1" y="113.7">30</text>
<text x="120.2" y="116.2">42</text>
<text x="125.2" y="117.5">AREF</text>
<text x="140" y="115">PB6/PCINT6/OC1B/OC4B/ADC13</text>
<text x="143.2" y="117.5">PB7/PCINT7/OC0A/OC1C/RTS</text>
<text x="178.1" y="116.2">12</text>
<text x="120.2" y="123.8">13</text>
<text x="125.2" y="125.1">RESET</text>
<text x="151.9" y="125.1">PC7/ICP3/CLK0/OC4A</text>
<text x="157.4" y="122.6">PC6/OC3A/OC4A</text>
<text x="178.1" y="121.3">31</text>
<text x="178.1" y="123.8">32</text>
<text x="107.1" y="128.3">16MHz</text>
<text x="120.2" y="128.9">16</text>
<text x="120.2" y="131.4">17</text>
<text x="125.2" y="130.2">XTAL2</text>
<text x="153.1" y="130.2">PD0/OC0B/SCL/INT0</text>
<text x="178.1" y="128.9">18</text>
<text x="178.1" y="131.4">19</text>
<text x="109.1" y="136.8">Y3</text>
<text x="125.2" y="132.8">XTAL1</text>
<text x="158.2" y="135.3">PD2/RXD1/INT2</text>
<text x="158.4" y="137.8">PD3/TXD1/INT3</text>
<text x="159.7" y="132.8">PD1/SDA/INT1</text>
<text x="178.1" y="134">20</text>
<text x="178.1" y="136.5">21</text>
<text x="109" y="138.7">DP</text>
<text x="158.4" y="140.4">PD4/ICP1/ADC8</text>
<text x="159.5" y="142.9">PD5/XCK1/CTS</text>
<text x="178.1" y="141.6">22</text>
<text x="178.1" y="139.1">25</text>
<text x="33.1" y="144.4">J3</text>
<text x="36.4" y="148">VUSB</text>
<text x="44.7" y="146.7">1</text>
<text x="44.7" y="149.2">2</text>
<text x="121.6" y="149.2">3</text>
<text x="121.6" y="146.7">7</text>
<text x="125.2" y="148">VBUS</text>
<text x="152.3" y="148">PD7/T0/OC4D/ADC10</text>
<text x="153.6" y="145.5">PD6/T1/OC4D/ADC9</text>
<text x="178.1" y="144.1">26</text>
<text x="178.1" y="146.7">27</text>
<text x="39" y="153.1">D+</text>
<text x="39.8" y="150.5">D-</text>
<text x="39.8" y="155.6">ID</text>
<text x="44.7" y="151.8">3</text>
<text x="44.7" y="154.3">4</text>
<text x="121.6" y="151.8">4</text>
<text x="121.6" y="154.3">6</text>
<text x="125.2" y="150.5">D-</text>
<text x="125.2" y="153.1">D+</text>
<text x="125.2" y="155.6">UCAP</text>
<text x="159.1" y="155.6">PE6/INT6/AIN0</text>
<text x="163.7" y="153.1">PE2/HWBN</text>
<text x="178.1" y="154.3">1</text>
<text x="178.1" y="151.8">33</text>
<text x="37.5" y="158.2">GND</text>
<text x="44.7" y="156.8">5</text>
<text x="121.6" y="161.9">5</text>
<text x="164.9" y="160.7">PF0/ADC0</text>
<text x="178.1" y="161.9">40</text>
<text x="178.1" y="159.4">41</text>
<text x="28.8" y="164.2" transform="rotate(-90 28.8 164.2)">SH</text>
<text x="31.3" y="164.2" transform="rotate(-90 31.3 164.2)">SH</text>
<text x="33.9" y="164.2" transform="rotate(-90 33.9 164.2)">SH</text>
<text x="35.2" y="167.8" transform="rotate(-90 35.2 167.8)">9</text>
<text x="36.4" y="164.2" transform="rotate(-90 36.4 164.2)">SH</text>
<text x="37.7" y="167.8" transform="rotate(-90 37.7 167.8)">8</text>
<text x="38.9" y="164.2" transform="rotate(-90 38.9 164.2)">SH</text>
<text x="40.3" y="167.8" transform="rotate(-90 40.3 167.8)">7</text>
<text x="41.5" y="164.2" transform="rotate(-90 41.5 164.2)">SH</text>
<text x="42.8" y="167.8" transform="rotate(-90 42.8 167.8)">6</text>
<text x="120.2" y="164.5">23</text>
<text x="120.2" y="167">35</text>
<text x="125.2" y="163.2">UGND</text>
<text x="125.2" y="165.8">GND</text>
<text x="159.6" y="165.8">PF4/ADC4/TCK</text>
<text x="164.9" y="163.2">PF1/ADC1</text>
<text x="178.1" y="167">38</text>
<text x="178.1" y="164.5">39</text>
<text x="30.1" y="169.2" transform="rotate(-90 30.1 169.2)">11</text>
<text x="32.6" y="169.2" transform="rotate(-90 32.6 169.2)">10</text>
<text x="120.2" y="169.5">15</text>
<text x="120.2" y="172.1">43</text>
<text x="125.2" y="170.9">GND</text>
<text x="125.2" y="168.3">GND</text>
<text x="125.2" y="173.4">GND</text>
<text x="159.2" y="170.9">PF6/ADC6/TDO</text>
<text x="159.5" y="168.3">PF5/ADC5/TMS</text>
<text x="160" y="173.4">PF7/ADC7/TDI</text>
<text x="178.1" y="172.1">36</text>
<text x="178.1" y="169.5">37</text>
</g>
<g font-size="2.4" fill="#800000">
<text x="24.3" y="23.1">[2]</text>
<text x="24.3" y="20.5">[2]</text>
<text x="40.7" y="23.6">RXLED/SS</text>
<text x="43.2" y="21.1">MOSI</text>
<text x="103.8" y="23.5">MISO</text>
<text x="104.5" y="21">SCK</text>
<text x="125" y="20.5">[2]</text>
<text x="125" y="23.1">[2]</text>
<text x="205" y="20.2">VIN</text>
<text x="249.2" y="20.2">+5V</text>
<text x="310.1" y="24">+5V</text>
<text x="347.5" y="24">+3V3</text>
<text x="24.3" y="28.1">[2]</text>
<text x="24.3" y="25.6">[2]</text>
<text x="42.7" y="28.7">D0/RX</text>
<text x="42.7" y="26.2">D1/TX</text>
<text x="104.6" y="26">VIN</text>
<text x="24.3" y="30.7">[2]</text>
<text x="24.3" y="35.8">[2]</text>
<text x="44" y="31.3">RST</text>
<text x="104.4" y="33.6">+5V</text>
<text x="104.6" y="31.2">RST</text>
<text x="125" y="30.7">[2]</text>
<text x="24.3" y="38.3">[2]</text>
<text x="24.3" y="40.8">[2]</text>
<text x="41.9" y="36.3">D2/SDA</text>
<text x="42.1" y="38.9">D3/SCL</text>
<text x="44.6" y="41.4">D4</text>
<text x="105.3" y="41.3">A5</text>
<text x="125" y="40.8">[2]</text>
<text x="24.3" y="43.4">[2]</text>
<text x="24.3" y="45.9">[2]</text>
<text x="44.6" y="44">D5</text>
<text x="44.6" y="46.5">D6</text>
<text x="105.3" y="43.9">A4</text>
<text x="105.3" y="46.4">A3</text>
<text x="125" y="43.4">[2]</text>
<text x="125" y="45.9">[2]</text>
<text x="24.3" y="48.5">[2]</text>
<text x="24.3" y="53.5">[2]</text>
<text x="24.3" y="51">[2]</text>
<text x="44.1" y="51.6">IO8</text>
<text x="44.6" y="49">D7</text>
<text x="105.3" y="48.9">A2</text>
<text x="105.3" y="51.5">A1</text>
<text x="125" y="48.5">[2]</text>
<text x="125" y="51">[2]</text>
<text x="125" y="53.5">[2]</text>
<text x="24.3" y="58.6">[2]</text>
<text x="24.3" y="56.1">[2]</text>
<text x="43.4" y="59.2">IO11</text>
<text x="43.4" y="56.7">IO10</text>
<text x="44.1" y="54.1">IO9</text>
<text x="103.7" y="59">+3V3</text>
<text x="103.9" y="56.6">AREF</text>
<text x="105.3" y="54">A0</text>
<text x="125" y="56.1">[2]</text>
<text x="24.3" y="61.2">[2]</text>
<text x="43.4" y="61.7">IO12</text>
<text x="104" y="61.6">IO13</text>
<text x="125" y="61.2">[2]</text>
<text x="95.5" y="92.6">+5V</text>
<text x="339.3" y="90">+5V</text>
<text x="52.9" y="100.2">AVCC</text>
<text x="191.4" y="99.7">RXLED/SS</text>
<text x="215.1" y="101.8">[2]</text>
<text x="215.1" y="99.3">[2]</text>
<text x="282.1" y="96.7">[2]</text>
<text x="282.1" y="99.3">[2]</text>
<text x="282.1" y="101.8">[2]</text>
<text x="301" y="97.3">MISO</text>
<text x="301.8" y="99.8">SCK</text>
<text x="353.9" y="99.7">MOSI</text>
<text x="375.2" y="99.3">[2]</text>
<text x="193.9" y="107.4">MISO</text>
<text x="193.9" y="104.8">MOSI</text>
<text x="194.7" y="102.3">SCK</text>
<text x="215.1" y="106.9">[2]</text>
<text x="215.1" y="104.3">[2]</text>
<text x="301.8" y="102.4">RST</text>
<text x="194.8" y="112.4">IO9</text>
<text x="194.8" y="109.9">IO8</text>
<text x="215.1" y="112">[2]</text>
<text x="215.1" y="109.4">[2]</text>
<text x="194.1" y="117.5">IO11</text>
<text x="194.1" y="115">IO10</text>
<text x="215.1" y="117">[2]</text>
<text x="215.1" y="114.5">[2]</text>
<text x="81.4" y="124.7">[2]</text>
<text x="81.4" y="122.1">[2]</text>
<text x="100" y="122.7">AREF</text>
<text x="100.7" y="125.2">RST</text>
<text x="194.1" y="125.1">IO13</text>
<text x="195.4" y="122.6">D5</text>
<text x="215.1" y="124.7">[2]</text>
<text x="215.1" y="122.1">[2]</text>
<text x="192.8" y="130.2">D3/SCL</text>
<text x="215.1" y="129.7">[2]</text>
<text x="70.1" y="135.7">+5V</text>
<text x="192.6" y="132.8">D2/SDA</text>
<text x="193.4" y="135.3">D0/RX</text>
<text x="193.5" y="137.8">D1/TX</text>
<text x="215.1" y="132.3">[2]</text>
<text x="215.1" y="134.8">[2]</text>
<text x="215.1" y="137.4">[2]</text>
<text x="193.3" y="142.9">TXLED</text>
<text x="195.4" y="140.4">D4</text>
<text x="215.1" y="139.9">[2]</text>
<text x="215.1" y="142.4">[2]</text>
<text x="194.1" y="145.5">IO12</text>
<text x="195.4" y="148">D6</text>
<text x="215.1" y="145">[2]</text>
<text x="215.1" y="147.5">[2]</text>
<text x="194.1" y="153.1">HWB</text>
<text x="195.4" y="155.6">D7</text>
<text x="215.1" y="152.6">[2]</text>
<text x="215.1" y="155.1">[2]</text>
<text x="335.5" y="151">+5V</text>
<text x="195.4" y="160.7">A5</text>
<text x="215.1" y="160.2">[2]</text>
<text x="195.4" y="163.2">A4</text>
<text x="195.4" y="165.8">A3</text>
<text x="215.1" y="162.8">[2]</text>
<text x="215.1" y="165.3">[2]</text>
<text x="215.1" y="167.8">[2]</text>
<text x="293.5" y="165.3">[2]</text>
<text x="313.3" y="165.9">RST</text>
<text x="195.4" y="168.3">A2</text>
<text x="195.4" y="170.9">A1</text>
<text x="195.4" y="173.4">A0</text>
<text x="215.1" y="170.4">[2]</text>
<text x="215.1" y="172.9">[2]</text>
<text x="124.7" y="219.6">+5V</text>
<text x="163.4" y="221.8">IO13</text>
<text x="184.8" y="221.2">[2]</text>
<text x="160.7" y="226.8">RXLED/SS</text>
<text x="162.6" y="224.3">TXLED</text>
<text x="184.8" y="226.3">[2]</text>
<text x="184.8" y="223.7">[2]</text>
<text x="184.8" y="233.9">[2]</text>
<text x="163.4" y="234.5">HWB</text>
</g>
<g font-size="2.3" fill="#000080">
<text x="328.8" y="27.5">U2</text>
<text x="58.1" y="161.9">6</text>
<text x="65.9" y="159.6">D7</text>
<text x="75.2" y="161.9">1</text>
<text x="61.7" y="163.2">VCC</text>
<text x="68.9" y="163.2">IO1</text>
<text x="68.9" y="165.8">IO2</text>
<text x="75.2" y="164.5">2</text>
<text x="75.2" y="167">4</text>
<text x="58.1" y="169.5">3</text>
<text x="61.7" y="170.8">GND</text>
<text x="68.9" y="168.3">IO3</text>
<text x="347.8" y="171.4" transform="rotate(-90 347.8 171.4)">S1</text>
<text x="287.2" y="256.6">PROJECT TITLE:</text>
<text x="287.2" y="266.7">BOARD NO</text>
<text x="318.9" y="266.7">SHEET TITLE</text>
<text x="388.8" y="266.7">SIZE:</text>
<text x="401.5" y="266.7">REV:</text>
<text x="287.2" y="276.9">DRAWN:</text>
<text x="324" y="276.9">DATED:</text>
<text x="350.7" y="276.9">RELEASED:</text>
<text x="386.2" y="276.9">DATED:</text>
<text x="287.2" y="284.5">CHECKED:</text>
<text x="324" y="284.5">DATED:</text>
<text x="350.7" y="284.5">LAST SAVED</text>
</g>
<g font-size="2" fill="#000080">
<text x="214" y="15.6">B360A-E3</text>
<text x="220" y="17.4">DP</text>
<text x="215" y="33.2">ZLDO1117GTA</text>
<text x="225.9" y="35.3">DP</text>
<text x="74.2" y="41.7" transform="rotate(-90 74.2 41.7)">DP</text>
<text x="79.6" y="41.7" transform="rotate(-90 79.6 41.7)">DP</text>
<text x="323.2" y="39.6">TPS73033DBVT</text>
<text x="329" y="41.4">DP</text>
<text x="75.9" y="54.7" transform="rotate(-90 75.9 54.7)">STL 18x1 RM2.54 H6.1mm THT</text>
<text x="77.8" y="54.7" transform="rotate(-90 77.8 54.7)">STL 18x1 RM2.54 H6.1mm THT</text>
<text x="97.7" y="149.5">0R</text>
<text x="103.1" y="149.5">R2</text>
<text x="97.6" y="151.4">DP</text>
<text x="97.7" y="153.9">R1</text>
<text x="103.1" y="153.9">0R</text>
<text x="103.1" y="152">DP</text>
<text x="23.6" y="156" transform="rotate(-90 23.6 156)">DP</text>
<text x="25.1" y="160.4" transform="rotate(-90 25.1 160.4)">micro USB B</text>
<text x="328.7" y="160.8" transform="rotate(-90 328.7 160.8)">BAT54S</text>
<text x="333.1" y="160.6" transform="rotate(-90 333.1 160.6)">D5</text>
<text x="333.1" y="156.6" transform="rotate(-90 333.1 156.6)">DP</text>
<text x="341.6" y="171.3" transform="rotate(-90 341.6 171.3)">DP</text>
<text x="143.7" y="176.8">ATMEGA32U4</text>
<text x="148.6" y="178.5">DP</text>
<text x="339.9" y="174.1" transform="rotate(-90 339.9 174.1)">DTSM-63</text>
</g>
<g font-size="1.9" fill="#000080">
<text x="220" y="19.2">D6</text>
<text x="201.4" y="34.4">C13</text>
<text x="244.6" y="30.6">R8</text>
<text x="244.6" y="32.4">120R</text>
<text x="244.6" y="34.1">DP</text>
<text x="253.7" y="35.7">C14</text>
<text x="200.5" y="36.2">10µF</text>
<text x="202.3" y="38">DP</text>
<text x="229.4" y="39.5">R9</text>
<text x="229.4" y="41.3">360R</text>
<text x="253.7" y="37.5">10µF</text>
<text x="253.7" y="39.2">DP</text>
<text x="305.9" y="40">10µF</text>
<text x="306.8" y="38.2">C12</text>
<text x="307.7" y="41.8">DP</text>
<text x="343.9" y="38.2">C10</text>
<text x="343.9" y="40">10nF</text>
<text x="343.9" y="41.8">DP</text>
<text x="352.8" y="38.2">C11</text>
<text x="352.8" y="40">10µF</text>
<text x="352.8" y="41.8">DP</text>
<text x="229.4" y="43">DP</text>
<text x="49.4" y="113.7">10µF</text>
<text x="51.3" y="111.9">C9</text>
<text x="59.7" y="113.7">100nF</text>
<text x="62.7" y="111.9">C7</text>
<text x="69.9" y="113.7">100nF</text>
<text x="72.9" y="111.9">C6</text>
<text x="80" y="113.7">100nF</text>
<text x="83.1" y="111.9">C5</text>
<text x="90.2" y="113.7">100nF</text>
<text x="93.2" y="111.9">C4</text>
<text x="100.3" y="113.7">100nF</text>
<text x="103.4" y="111.9">C3</text>
<text x="51.2" y="115.4">DP</text>
<text x="62.6" y="115.4">DP</text>
<text x="72.8" y="115.4">DP</text>
<text x="83" y="115.4">DP</text>
<text x="93.1" y="115.4">DP</text>
<text x="103.3" y="115.4">DP</text>
<text x="112" y="114.4" transform="rotate(-90 112 114.4)">C8</text>
<text x="113.8" y="114.4" transform="rotate(-90 113.8 114.4)">100nF</text>
<text x="115.6" y="114.4" transform="rotate(-90 115.6 114.4)">DP</text>
<text x="97.6" y="136.5">12pF</text>
<text x="98.5" y="134.7">C16</text>
<text x="119.1" y="134.7">C15</text>
<text x="119.1" y="136.5">12pF</text>
<text x="63.6" y="139.8" transform="rotate(-90 63.6 139.8)">DP</text>
<text x="65.3" y="139.8" transform="rotate(-90 65.3 139.8)">10µF</text>
<text x="67.1" y="139.8" transform="rotate(-90 67.1 139.8)">C2</text>
<text x="99.5" y="138.3">DP</text>
<text x="119.1" y="138.3">DP</text>
<text x="112.7" y="159.4">1µF</text>
<text x="113.4" y="161.1">DP</text>
<text x="113.5" y="157.6">C1</text>
<text x="338.6" y="160.1">R10</text>
<text x="338.6" y="161.9">10k</text>
<text x="48.3" y="167">100nF</text>
<text x="50.2" y="165.2">C78</text>
<text x="338.6" y="163.7">DP</text>
<text x="51.2" y="168.8">DP</text>
<text x="322.6" y="170.8">100nF</text>
<text x="324.5" y="169">C17</text>
<text x="325.5" y="172.6">DP</text>
<text x="332.8" y="168.1" transform="rotate(-90 332.8 168.1)">DP</text>
<text x="334.6" y="170.2" transform="rotate(-90 334.6 170.2)">120R</text>
<text x="336.4" y="169.1" transform="rotate(-90 336.4 169.1)">R11</text>
<text x="127.8" y="228.7">R3</text>
<text x="127.8" y="230.5">1k</text>
<text x="127.8" y="232.3">DP</text>
<text x="134.1" y="228.7">R4</text>
<text x="134.1" y="230.5">1k</text>
<text x="134.1" y="232.3">DP</text>
<text x="140.5" y="228.7">R5</text>
<text x="140.5" y="230.5">1k</text>
<text x="140.5" y="232.3">DP</text>
<text x="146.8" y="228.7">R6</text>
<text x="146.8" y="230.5">1k</text>
<text x="146.8" y="232.3">DP</text>
<text x="126.7" y="235.8" transform="rotate(-90 126.7 235.8)">D4</text>
<text x="128.6" y="235.8" transform="rotate(-90 128.6 235.8)">DP</text>
<text x="133.1" y="235.8" transform="rotate(-90 133.1 235.8)">D1</text>
<text x="134.9" y="235.8" transform="rotate(-90 134.9 235.8)">DP</text>
<text x="136.5" y="239.8" transform="rotate(-90 136.5 239.8)">green</text>
<text x="139.4" y="235.8" transform="rotate(-90 139.4 235.8)">D2</text>
<text x="141.3" y="235.8" transform="rotate(-90 141.3 235.8)">DP</text>
<text x="145.8" y="235.8" transform="rotate(-90 145.8 235.8)">D3</text>
<text x="147.6" y="235.8" transform="rotate(-90 147.6 235.8)">DP</text>
<text x="151.9" y="236.3">R7</text>
<text x="151.9" y="238.1">10k</text>
<text x="151.9" y="239.9">DP</text>
<text x="130.1" y="240.8" transform="rotate(-90 130.1 240.8)">LED,red</text>
<text x="142.8" y="242.2" transform="rotate(-90 142.8 242.2)">LED,yellow</text>
<text x="149.2" y="242.2" transform="rotate(-90 149.2 242.2)">LED,yellow</text>
</g>
<g font-size="1.6" fill="#000080">
<text x="70.6" y="98.7">600 OHM, 150 MA</text>
<text x="71.6" y="100.3">DP</text>
<text x="75.5" y="101.3">Bead</text>
<text x="81.3" y="100.3">L2</text>
<text x="57.9" y="146.9">600 OHM, 150 MA</text>
<text x="58.9" y="148.6">DP</text>
<text x="62.8" y="149.6">Bead</text>
<text x="68.6" y="148.6">L1</text>
<text x="61.4" y="174">TPD3E001DRYR</text>
<text x="66.3" y="175.5">DP</text>
</g>
</svg>
